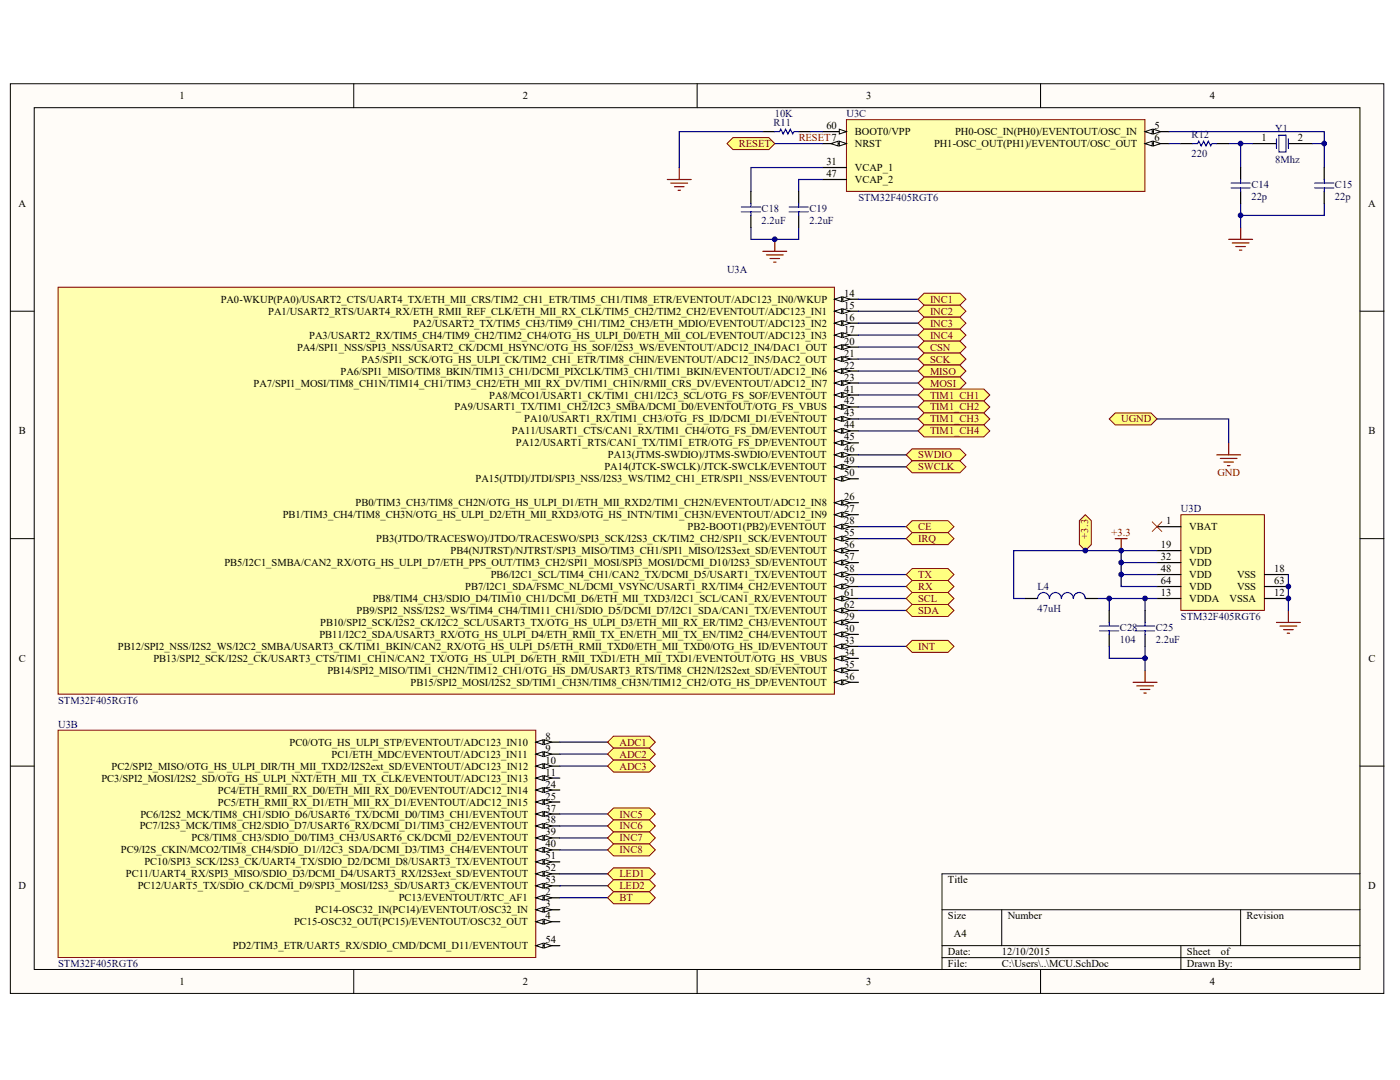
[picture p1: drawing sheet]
<svg xmlns="http://www.w3.org/2000/svg" width="279mm" height="215mm" viewBox="0 0 279 215" stroke-linecap="round" stroke-linejoin="round" font-family="sans-serif">
<g fill="#fffcf8" stroke="#000" stroke-width=".2">
<path d="M2.1 16.7h273.7v181.2h-273.7z"/>
<path d="M6.8 21.5h264.3v171.7h-264.3z"/>
</g>
<g fill="none" stroke="#000" stroke-width=".2">
<path d="M70.5 16.7v4.8M139 16.7v4.8M207.4 16.7v4.8M2.1 62h4.7M271.1 62h4.7M2.1 107.3h4.7M271.1 107.3h4.7M2.1 152.6h4.7M271.1 152.6h4.7M271.1 174.1h-83.3v19.1M70.5 193.2v4.8M139 193.2v4.8"/>
<path d="M187.8 181.3h83.3M187.8 188.4h83.3M187.8 190.8h83.3M199.7 181.3v7.1M207.4 193.2v4.8M235.4 188.4v4.8M247.3 181.3v7.1"/>
</g>
<path d="M168.7 23.8h59.5v14.3h-59.5z" fill="#ffffb0" stroke="#800000" stroke-width=".2"/>
<path d="M228.2 26.2h4.8" fill="none" stroke="#000" stroke-width=".24"/>
<g fill="#fffcf8" stroke="#000" stroke-width=".2">
<path d="M228.2 26.2l1.5-.4v.9z"/>
<path d="M229.9 25.8l1.4 .4-1.4 .5z"/>
</g>
<path d="M228.2 28.6h4.8" fill="none" stroke="#000" stroke-width=".24"/>
<g fill="#fffcf8" stroke="#000" stroke-width=".2">
<path d="M228.2 28.6l1.5-.5v1z"/>
<path d="M229.9 28.1l1.4 .5-1.4 .5z"/>
</g>
<path d="M164 26.2h4.7" fill="none" stroke="#000" stroke-width=".24"/>
<path d="M167.3 25.8l1.4 .4-1.4 .5z" fill="#fffcf8" stroke="#000" stroke-width=".2"/>
<path d="M164 28.6h4.7" fill="none" stroke="#000" stroke-width=".24"/>
<g fill="#fffcf8" stroke="#000" stroke-width=".2">
<path d="M167.3 28.1l1.4 .5-1.4 .5z"/>
<path d="M165.6 28.6l1.4-.5v1z"/>
</g>
<path d="M152.1 26.2h2.3M159.2 26.2h2.4M164 33.4h4.7M164 35.8h4.7M235.4 28.6h2.4M242.5 28.6h2.4M247.3 33.4v2.4M247.3 38.2v2.3M249.7 28.6h4.7M256.8 28.6h4.8M263.9 33.4v2.4M263.9 38.2v2.3" fill="none" stroke="#000" stroke-width=".24"/>
<g fill="none" stroke="#000080" stroke-width=".24">
<path d="M152.1 26.2h-16.7v7.2M154.4 28.6h9.6M161.6 26.2h2.4M164 33.4h-14.3v4.8M164 35.8h-4.8v2.4M233 26.2h30.9v7.2M233 28.6h2.4M244.9 28.6h4.8M247.3 28.6v4.8M261.6 28.6h2.3M149.7 45.3v2.4h9.5v-2.4M247.3 40.5v4.8"/>
<path d="M263.9 40.5v2.4h-16.6"/>
</g>
<g fill="none" stroke="#800000" stroke-width=".24">
<path d="M133 35.8h4.8M133.7 36.5h3.4M134.4 37.2h1.9M135.1 37.9h.5M135.4 33.4v2.4M152.1 50.1h4.7M152.8 50.8h3.3M153.5 51.5h1.9M154.2 52.2h.5M154.4 47.7v2.4M244.9 47.7h4.8M245.6 48.4h3.3"/>
<path d="M246.3 49.1h1.9M247 49.8h.5M247.3 45.3v2.4"/>
</g>
<g fill="none" stroke="#00f" stroke-width=".24">
<path d="M154.4 26.2h1l.2-.4 .5 .9 .5-.9 .5 .9 .4-.9 .5 .9 .2-.5h1M237.8 28.6h.9l.2-.5 .5 1 .5-1 .5 1 .5-1 .4 1 .3-.5h.9M245.4 37.4h3.8M245.4 36.5h3.8M247.3 35.8v.7M247.3 37.4v.8M254.4 27.7v1.9M254.9 26.9h1.4v3.4h-1.4zM256.8 27.7v1.9M262 37.4h3.9M262 36.5h3.9M263.9 35.8v.7"/>
<path d="M263.9 37.4v.8"/>
</g>
<path d="M235.4 102.6h16.6v19h-16.6z" fill="#ffffb0" stroke="#800000" stroke-width=".2"/>
<g fill="none" stroke="#000" stroke-width=".24">
<path d="M204.4 119.3h2.4M216.3 119.3h2.4M230.6 104.9h4.8M230.6 109.7h4.8M230.6 112.1h4.8M230.6 114.5h4.8M230.6 116.9h4.8M230.6 119.3h4.8M252 114.5h4.8M252 116.9h4.8M252 119.3h4.8M221.1 121.6v2.4"/>
<path d="M221.1 126.4v2.4"/>
</g>
<path d="M218.7 119.3h11.9M221.1 119.3v2.3M223.5 112.1h7.1M223.5 114.5h7.1M228.2 119.3v2.3M230.6 109.7h-28.6v9.6h2.4M256.8 114.5v7.1M221.1 128.8v2.4h7.1M228.2 128.8v4.8" fill="none" stroke="#000080" stroke-width=".24"/>
<path d="M222.3 107.3h2.4M223.5 107.3v2.4M225.9 136h4.7M226.6 136.7h3.3M227.3 137.4h1.9M228 138.1h.5M228.2 133.6v2.4M254.4 124h4.8M255.1 124.7h3.4M255.9 125.5h1.9M256.6 126.2h.4M256.8 121.6v2.4" fill="none" stroke="#800000" stroke-width=".24"/>
<path d="M211.5 119.3a1.19 1.19 0 0 0-1.1-1.2 1.19 1.19 0 0 0-1.2 1.2 1.18 1.18 0 0 0-1.2-1.2 1.18 1.18 0 0 0-1.2 1.2M213.9 119.3a1.18 1.18 0 0 0-1.2-1.2 1.18 1.18 0 0 0-1.1 1.2M216.3 119.3a1.18 1.18 0 0 0-1.2-1.2 1.18 1.18 0 0 0-1.1 1.2M219.2 124.7h3.8M219.2 125.7h3.8M221.1 124v.7M221.1 125.7v.7" fill="none" stroke="#00f" stroke-width=".24"/>
<path d="M229.7 104l1.9 1.9M231.6 104l-1.9 1.9" fill="none" stroke="#f00" stroke-width=".2"/>
<path d="M11.6 145.5h95.2v45.3h-95.2z" fill="#ffffb0" stroke="#800000" stroke-width=".2"/>
<path d="M106.8 147.9h4.8" fill="none" stroke="#000" stroke-width=".24"/>
<g fill="#fffcf8" stroke="#000" stroke-width=".2">
<path d="M106.8 147.9l1.4-.5v1z"/>
<path d="M108.5 147.4l1.4 .5-1.4 .5z"/>
</g>
<path d="M106.8 150.3h4.8" fill="none" stroke="#000" stroke-width=".24"/>
<g fill="#fffcf8" stroke="#000" stroke-width=".2">
<path d="M106.8 150.3l1.4-.5v.9z"/>
<path d="M108.5 149.8l1.4 .5-1.4 .4z"/>
</g>
<path d="M106.8 152.6h4.8" fill="none" stroke="#000" stroke-width=".24"/>
<g fill="#fffcf8" stroke="#000" stroke-width=".2">
<path d="M106.8 152.6l1.4-.4v.9z"/>
<path d="M108.5 152.2l1.4 .4-1.4 .5z"/>
</g>
<path d="M106.8 155h4.8" fill="none" stroke="#000" stroke-width=".24"/>
<g fill="#fffcf8" stroke="#000" stroke-width=".2">
<path d="M106.8 155l1.4-.4v.9z"/>
<path d="M108.5 154.6l1.4 .4-1.4 .5z"/>
</g>
<path d="M106.8 157.4h4.8" fill="none" stroke="#000" stroke-width=".24"/>
<g fill="#fffcf8" stroke="#000" stroke-width=".2">
<path d="M106.8 157.4l1.4-.5v1z"/>
<path d="M108.5 156.9l1.4 .5-1.4 .5z"/>
</g>
<path d="M106.8 159.8h4.8" fill="none" stroke="#000" stroke-width=".24"/>
<g fill="#fffcf8" stroke="#000" stroke-width=".2">
<path d="M106.8 159.8l1.4-.5v1z"/>
<path d="M108.5 159.3l1.4 .5-1.4 .5z"/>
</g>
<path d="M106.8 162.2h4.8" fill="none" stroke="#000" stroke-width=".24"/>
<g fill="#fffcf8" stroke="#000" stroke-width=".2">
<path d="M106.8 162.2l1.4-.5v1z"/>
<path d="M108.5 161.7l1.4 .5-1.4 .5z"/>
</g>
<path d="M106.8 164.6h4.8" fill="none" stroke="#000" stroke-width=".24"/>
<g fill="#fffcf8" stroke="#000" stroke-width=".2">
<path d="M106.8 164.6l1.4-.5v1z"/>
<path d="M108.5 164.1l1.4 .5-1.4 .5z"/>
</g>
<path d="M106.8 167h4.8" fill="none" stroke="#000" stroke-width=".24"/>
<g fill="#fffcf8" stroke="#000" stroke-width=".2">
<path d="M106.8 167l1.4-.5v.9z"/>
<path d="M108.5 166.5l1.4 .5-1.4 .4z"/>
</g>
<path d="M106.8 169.3h4.8" fill="none" stroke="#000" stroke-width=".24"/>
<g fill="#fffcf8" stroke="#000" stroke-width=".2">
<path d="M106.8 169.3l1.4-.4v.9z"/>
<path d="M108.5 168.9l1.4 .4-1.4 .5z"/>
</g>
<path d="M106.8 171.7h4.8" fill="none" stroke="#000" stroke-width=".24"/>
<g fill="#fffcf8" stroke="#000" stroke-width=".2">
<path d="M106.8 171.7l1.4-.4v.9z"/>
<path d="M108.5 171.3l1.4 .4-1.4 .5z"/>
</g>
<path d="M106.8 174.1h4.8" fill="none" stroke="#000" stroke-width=".24"/>
<g fill="#fffcf8" stroke="#000" stroke-width=".2">
<path d="M106.8 174.1l1.4-.5v1z"/>
<path d="M108.5 173.6l1.4 .5-1.4 .5z"/>
</g>
<path d="M106.8 176.5h4.8" fill="none" stroke="#000" stroke-width=".24"/>
<g fill="#fffcf8" stroke="#000" stroke-width=".2">
<path d="M106.8 176.5l1.4-.5v1z"/>
<path d="M108.5 176l1.4 .5-1.4 .5z"/>
</g>
<path d="M106.8 178.9h4.8" fill="none" stroke="#000" stroke-width=".24"/>
<g fill="#fffcf8" stroke="#000" stroke-width=".2">
<path d="M106.8 178.9l1.4-.5v1z"/>
<path d="M108.5 178.4l1.4 .5-1.4 .5z"/>
</g>
<path d="M106.8 181.3h4.8" fill="none" stroke="#000" stroke-width=".24"/>
<g fill="#fffcf8" stroke="#000" stroke-width=".2">
<path d="M106.8 181.3l1.4-.5v.9z"/>
<path d="M108.5 180.8l1.4 .5-1.4 .4z"/>
</g>
<path d="M106.8 183.7h4.8" fill="none" stroke="#000" stroke-width=".24"/>
<g fill="#fffcf8" stroke="#000" stroke-width=".2">
<path d="M106.8 183.7l1.4-.5v.9z"/>
<path d="M108.5 183.2l1.4 .5-1.4 .4z"/>
</g>
<path d="M106.8 188.4h4.8" fill="none" stroke="#000" stroke-width=".24"/>
<g fill="#fffcf8" stroke="#000" stroke-width=".2">
<path d="M106.8 188.4l1.4-.4v.9z"/>
<path d="M108.5 188l1.4 .4-1.4 .5z"/>
</g>
<path d="M111.6 147.9h9.5M111.6 150.3h9.5M111.6 152.6h9.5M111.6 162.2h9.5M111.6 164.6h9.5M111.6 167h9.5M111.6 169.3h9.5M111.6 174.1h9.5M111.6 176.5h9.5M111.6 178.9h9.5" fill="none" stroke="#000080" stroke-width=".24"/>
<path d="M11.6 57.2h154.7v81.1h-154.7z" fill="#ffffb0" stroke="#800000" stroke-width=".2"/>
<path d="M166.3 59.6h4.8" fill="none" stroke="#000" stroke-width=".24"/>
<g fill="#fffcf8" stroke="#000" stroke-width=".2">
<path d="M166.3 59.6l1.5-.5v1z"/>
<path d="M168 59.1l1.4 .5-1.4 .5z"/>
</g>
<path d="M166.3 62h4.8" fill="none" stroke="#000" stroke-width=".24"/>
<g fill="#fffcf8" stroke="#000" stroke-width=".2">
<path d="M166.3 62l1.5-.5v1z"/>
<path d="M168 61.5l1.4 .5-1.4 .5z"/>
</g>
<path d="M166.3 64.4h4.8" fill="none" stroke="#000" stroke-width=".24"/>
<g fill="#fffcf8" stroke="#000" stroke-width=".2">
<path d="M166.3 64.4l1.5-.5v1z"/>
<path d="M168 63.9l1.4 .5-1.4 .5z"/>
</g>
<path d="M166.3 66.8h4.8" fill="none" stroke="#000" stroke-width=".24"/>
<g fill="#fffcf8" stroke="#000" stroke-width=".2">
<path d="M166.3 66.8l1.5-.5v1z"/>
<path d="M168 66.3l1.4 .5-1.4 .5z"/>
</g>
<path d="M166.3 69.2h4.8" fill="none" stroke="#000" stroke-width=".24"/>
<g fill="#fffcf8" stroke="#000" stroke-width=".2">
<path d="M166.3 69.2l1.5-.5v.9z"/>
<path d="M168 68.7l1.4 .5-1.4 .4z"/>
</g>
<path d="M166.3 71.5h4.8" fill="none" stroke="#000" stroke-width=".24"/>
<g fill="#fffcf8" stroke="#000" stroke-width=".2">
<path d="M166.3 71.5l1.5-.4v.9z"/>
<path d="M168 71.1l1.4 .4-1.4 .5z"/>
</g>
<path d="M166.3 73.9h4.8" fill="none" stroke="#000" stroke-width=".24"/>
<g fill="#fffcf8" stroke="#000" stroke-width=".2">
<path d="M166.3 73.9l1.5-.4v.9z"/>
<path d="M168 73.5l1.4 .4-1.4 .5z"/>
</g>
<path d="M166.3 76.3h4.8" fill="none" stroke="#000" stroke-width=".24"/>
<g fill="#fffcf8" stroke="#000" stroke-width=".2">
<path d="M166.3 76.3l1.5-.5v1z"/>
<path d="M168 75.8l1.4 .5-1.4 .5z"/>
</g>
<path d="M166.3 78.7h4.8" fill="none" stroke="#000" stroke-width=".24"/>
<g fill="#fffcf8" stroke="#000" stroke-width=".2">
<path d="M166.3 78.7l1.5-.5v1z"/>
<path d="M168 78.2l1.4 .5-1.4 .5z"/>
</g>
<path d="M166.3 81.1h4.8" fill="none" stroke="#000" stroke-width=".24"/>
<g fill="#fffcf8" stroke="#000" stroke-width=".2">
<path d="M166.3 81.1l1.5-.5v1z"/>
<path d="M168 80.6l1.4 .5-1.4 .5z"/>
</g>
<path d="M166.3 83.5h4.8" fill="none" stroke="#000" stroke-width=".24"/>
<g fill="#fffcf8" stroke="#000" stroke-width=".2">
<path d="M166.3 83.5l1.5-.5v1z"/>
<path d="M168 83l1.4 .5-1.4 .5z"/>
</g>
<path d="M166.3 85.9h4.8" fill="none" stroke="#000" stroke-width=".24"/>
<g fill="#fffcf8" stroke="#000" stroke-width=".2">
<path d="M166.3 85.9l1.5-.5v.9z"/>
<path d="M168 85.4l1.4 .5-1.4 .4z"/>
</g>
<path d="M166.3 88.2h4.8" fill="none" stroke="#000" stroke-width=".24"/>
<g fill="#fffcf8" stroke="#000" stroke-width=".2">
<path d="M166.3 88.2l1.5-.4v.9z"/>
<path d="M168 87.8l1.4 .4-1.4 .5z"/>
</g>
<path d="M166.3 90.6h4.8" fill="none" stroke="#000" stroke-width=".24"/>
<g fill="#fffcf8" stroke="#000" stroke-width=".2">
<path d="M166.3 90.6l1.5-.4v.9z"/>
<path d="M168 90.2l1.4 .4-1.4 .5z"/>
</g>
<path d="M166.3 93h4.8" fill="none" stroke="#000" stroke-width=".24"/>
<g fill="#fffcf8" stroke="#000" stroke-width=".2">
<path d="M166.3 93l1.5-.5v1z"/>
<path d="M168 92.5l1.4 .5-1.4 .5z"/>
</g>
<path d="M166.3 95.4h4.8" fill="none" stroke="#000" stroke-width=".24"/>
<g fill="#fffcf8" stroke="#000" stroke-width=".2">
<path d="M166.3 95.4l1.5-.5v1z"/>
<path d="M168 94.9l1.4 .5-1.4 .5z"/>
</g>
<path d="M166.3 100.2h4.8" fill="none" stroke="#000" stroke-width=".24"/>
<g fill="#fffcf8" stroke="#000" stroke-width=".2">
<path d="M166.3 100.2l1.5-.5v.9z"/>
<path d="M168 99.7l1.4 .5-1.4 .4z"/>
</g>
<path d="M166.3 102.6h4.8" fill="none" stroke="#000" stroke-width=".24"/>
<g fill="#fffcf8" stroke="#000" stroke-width=".2">
<path d="M166.3 102.6l1.5-.5v.9z"/>
<path d="M168 102.1l1.4 .5-1.4 .4z"/>
</g>
<path d="M166.3 104.9h4.8" fill="none" stroke="#000" stroke-width=".24"/>
<g fill="#fffcf8" stroke="#000" stroke-width=".2">
<path d="M166.3 104.9l1.5-.4v.9z"/>
<path d="M168 104.5l1.4 .4-1.4 .5z"/>
</g>
<path d="M166.3 107.3h4.8" fill="none" stroke="#000" stroke-width=".24"/>
<g fill="#fffcf8" stroke="#000" stroke-width=".2">
<path d="M166.3 107.3l1.5-.4v.9z"/>
<path d="M168 106.9l1.4 .4-1.4 .5z"/>
</g>
<path d="M166.3 109.7h4.8" fill="none" stroke="#000" stroke-width=".24"/>
<g fill="#fffcf8" stroke="#000" stroke-width=".2">
<path d="M166.3 109.7l1.5-.5v1z"/>
<path d="M168 109.2l1.4 .5-1.4 .5z"/>
</g>
<path d="M166.3 112.1h4.8" fill="none" stroke="#000" stroke-width=".24"/>
<g fill="#fffcf8" stroke="#000" stroke-width=".2">
<path d="M166.3 112.1l1.5-.5v1z"/>
<path d="M168 111.6l1.4 .5-1.4 .5z"/>
</g>
<path d="M166.3 114.5h4.8" fill="none" stroke="#000" stroke-width=".24"/>
<g fill="#fffcf8" stroke="#000" stroke-width=".2">
<path d="M166.3 114.5l1.5-.5v1z"/>
<path d="M168 114l1.4 .5-1.4 .5z"/>
</g>
<path d="M166.3 116.9h4.8" fill="none" stroke="#000" stroke-width=".24"/>
<g fill="#fffcf8" stroke="#000" stroke-width=".2">
<path d="M166.3 116.9l1.5-.5v.9z"/>
<path d="M168 116.4l1.4 .5-1.4 .4z"/>
</g>
<path d="M166.3 119.3h4.8" fill="none" stroke="#000" stroke-width=".24"/>
<g fill="#fffcf8" stroke="#000" stroke-width=".2">
<path d="M166.3 119.3l1.5-.5v.9z"/>
<path d="M168 118.8l1.4 .5-1.4 .4z"/>
</g>
<path d="M166.3 121.6h4.8" fill="none" stroke="#000" stroke-width=".24"/>
<g fill="#fffcf8" stroke="#000" stroke-width=".2">
<path d="M166.3 121.6l1.5-.4v.9z"/>
<path d="M168 121.2l1.4 .4-1.4 .5z"/>
</g>
<path d="M166.3 124h4.8" fill="none" stroke="#000" stroke-width=".24"/>
<g fill="#fffcf8" stroke="#000" stroke-width=".2">
<path d="M166.3 124l1.5-.5v1z"/>
<path d="M168 123.5l1.4 .5-1.4 .5z"/>
</g>
<path d="M166.3 126.4h4.8" fill="none" stroke="#000" stroke-width=".24"/>
<g fill="#fffcf8" stroke="#000" stroke-width=".2">
<path d="M166.3 126.4l1.5-.5v1z"/>
<path d="M168 125.9l1.4 .5-1.4 .5z"/>
</g>
<path d="M166.3 128.8h4.8" fill="none" stroke="#000" stroke-width=".24"/>
<g fill="#fffcf8" stroke="#000" stroke-width=".2">
<path d="M166.3 128.8l1.5-.5v1z"/>
<path d="M168 128.3l1.4 .5-1.4 .5z"/>
</g>
<path d="M166.3 131.2h4.8" fill="none" stroke="#000" stroke-width=".24"/>
<g fill="#fffcf8" stroke="#000" stroke-width=".2">
<path d="M166.3 131.2l1.5-.5v1z"/>
<path d="M168 130.7l1.4 .5-1.4 .5z"/>
</g>
<path d="M166.3 133.6h4.8" fill="none" stroke="#000" stroke-width=".24"/>
<g fill="#fffcf8" stroke="#000" stroke-width=".2">
<path d="M166.3 133.6l1.5-.5v.9z"/>
<path d="M168 133.1l1.4 .5-1.4 .4z"/>
</g>
<path d="M166.3 136h4.8" fill="none" stroke="#000" stroke-width=".24"/>
<g fill="#fffcf8" stroke="#000" stroke-width=".2">
<path d="M166.3 136l1.5-.5v.9z"/>
<path d="M168 135.5l1.4 .5-1.4 .4z"/>
</g>
<g fill="none" stroke="#000080" stroke-width=".24">
<path d="M171.1 59.6h11.9M171.1 78.7h11.9M171.1 62h11.9M171.1 64.4h11.9M171.1 66.8h11.9M171.1 69.2h11.9M171.1 71.5h11.9M171.1 73.9h11.9M171.1 76.3h11.9M171.1 90.6h9.5M171.1 93h9.5M171.1 81.1h11.9"/>
<path d="M171.1 83.5h11.9M171.1 85.9h11.9M171.1 119.3h9.5M171.1 104.9h9.5M171.1 107.3h9.5M171.1 114.5h9.5M171.1 116.9h9.5M171.1 121.6h9.5M171.1 128.8h9.5"/>
</g>
<g fill="#ffff80" stroke="#800000" stroke-width=".2">
<path d="M122.3 146.7h7.1l1.2 1.2-1.2 1.2h-7.1l-1.2-1.2z" fill-rule="evenodd"/>
<path d="M122.3 149.1h7.1l1.2 1.2-1.2 1.2h-7.1l-1.2-1.2z" fill-rule="evenodd"/>
<path d="M122.3 151.5h7.1l1.2 1.1-1.2 1.2h-7.1l-1.2-1.2z" fill-rule="evenodd"/>
<path d="M184.2 58.4h7.1l1.2 1.2-1.2 1.2h-7.1l-1.2-1.2z" fill-rule="evenodd"/>
<path d="M184.2 60.8h7.1l1.2 1.2-1.2 1.2h-7.1l-1.2-1.2z" fill-rule="evenodd"/>
<path d="M184.2 63.2h7.1l1.2 1.2-1.2 1.2h-7.1l-1.2-1.2z" fill-rule="evenodd"/>
<path d="M184.2 65.6h7.1l1.2 1.2-1.2 1.2h-7.1l-1.2-1.2z" fill-rule="evenodd"/>
<path d="M122.3 161h7.1l1.2 1.2-1.2 1.2h-7.1l-1.2-1.2z" fill-rule="evenodd"/>
<path d="M122.3 163.4h7.1l1.2 1.2-1.2 1.2h-7.1l-1.2-1.2z" fill-rule="evenodd"/>
<path d="M122.3 165.8h7.1l1.2 1.2-1.2 1.2h-7.1l-1.2-1.2z" fill-rule="evenodd"/>
<path d="M122.3 168.2h7.1l1.2 1.1-1.2 1.2h-7.1l-1.2-1.2z" fill-rule="evenodd"/>
<path d="M122.3 172.9h7.1l1.2 1.2-1.2 1.2h-7.1l-1.2-1.2z" fill-rule="evenodd"/>
<path d="M122.3 175.3h7.1l1.2 1.2-1.2 1.2h-7.1l-1.2-1.2z" fill-rule="evenodd"/>
<path d="M122.3 177.7h7.1l1.2 1.2-1.2 1.2h-7.1l-1.2-1.2z" fill-rule="evenodd"/>
<path d="M184.2 77.5h11.9l1.2 1.2-1.2 1.2h-11.9l-1.2-1.2z" fill-rule="evenodd"/>
<path d="M184.2 79.9h11.9l1.2 1.2-1.2 1.2h-11.9l-1.2-1.2z" fill-rule="evenodd"/>
<path d="M184.2 82.3h11.9l1.2 1.2-1.2 1.2h-11.9l-1.2-1.2z" fill-rule="evenodd"/>
<path d="M184.2 84.7h11.9l1.2 1.2-1.2 1.2h-11.9l-1.2-1.2z" fill-rule="evenodd"/>
<path d="M184.2 68h7.1l1.2 1.2-1.2 1.2h-7.1l-1.2-1.2z" fill-rule="evenodd"/>
<path d="M184.2 70.4h7.1l1.2 1.1-1.2 1.2h-7.1l-1.2-1.2z" fill-rule="evenodd"/>
<path d="M184.2 72.7h7.1l1.2 1.2-1.2 1.2h-7.1l-1.2-1.2z" fill-rule="evenodd"/>
<path d="M184.2 75.1h7.1l1.2 1.2-1.2 1.2h-7.1l-1.2-1.2z" fill-rule="evenodd"/>
<path d="M181.8 89.4h9.5l1.2 1.2-1.2 1.2h-9.5l-1.2-1.2z" fill-rule="evenodd"/>
<path d="M181.8 91.8h9.5l1.2 1.2-1.2 1.2h-9.5l-1.2-1.2z" fill-rule="evenodd"/>
<path d="M181.8 103.7h7.2l1.1 1.2-1.1 1.2h-7.2l-1.2-1.2z" fill-rule="evenodd"/>
<path d="M181.8 106.1h7.2l1.1 1.2-1.1 1.2h-7.2l-1.2-1.2z" fill-rule="evenodd"/>
<path d="M181.8 113.3h7.2l1.1 1.2-1.1 1.2h-7.2l-1.2-1.2z" fill-rule="evenodd"/>
<path d="M181.8 115.7h7.2l1.1 1.2-1.1 1.2h-7.2l-1.2-1.2z" fill-rule="evenodd"/>
<path d="M181.8 118.1h7.2l1.1 1.2-1.1 1.1h-7.2l-1.2-1.1z" fill-rule="evenodd"/>
<path d="M181.8 120.4h7.2l1.1 1.2-1.1 1.2h-7.2l-1.2-1.2z" fill-rule="evenodd"/>
<path d="M181.8 127.6h7.2l1.1 1.2-1.1 1.2h-7.2l-1.2-1.2z" fill-rule="evenodd"/>
<path d="M146.1 27.4h7.1l1.2 1.2-1.2 1.2h-7.1l-1.2-1.2z" fill-rule="evenodd"/>
</g>
<path d="M223.5 109.7v7.2h7.1" fill="none" stroke="#000080" stroke-width=".24"/>
<path d="M216.3 102.6l1.2 1.1v4.8l-1.2 1.2-1.2-1.2v-4.8z" fill-rule="evenodd" fill="#ffff80" stroke="#800000" stroke-width=".2"/>
<path d="M149.7 38.2v2.3M159.2 38.2v2.3M149.7 42.9v2.4M159.2 42.9v2.4M228.2 121.6v2.4M228.2 126.4v2.4" fill="none" stroke="#000" stroke-width=".24"/>
<path d="M147.8 41.3h3.8M147.8 42.2h3.8M149.7 40.5v.8M149.7 42.2v.7M157.3 41.3h3.8M157.3 42.2h3.8M159.2 40.5v.8M159.2 42.2v.7M226.3 124.7h3.8M226.3 125.7h3.8M228.2 124v.7M228.2 125.7v.7" fill="none" stroke="#00f" stroke-width=".24"/>
<path d="M242.5 90.6h4.8M243.2 91.3h3.4M243.9 92.1h2M244.7 92.8h.4M244.9 88.2v2.4" fill="none" stroke="#800000" stroke-width=".24"/>
<path d="M230.6 83.5h14.3v4.7" fill="none" stroke="#000080" stroke-width=".24"/>
<path d="M222.3 82.3h7.1l1.2 1.2-1.2 1.2h-7.1l-1.2-1.2z" fill-rule="evenodd" fill="#ffff80" stroke="#800000" stroke-width=".2"/>
<g fill="#000080" stroke="#000080" stroke-width=".2">
<circle cx="154.4" cy="47.7" r=".46"/>
<circle cx="216.3" cy="109.7" r=".46"/>
<circle cx="221.1" cy="119.2" r=".46"/>
<circle cx="223.5" cy="114.5" r=".46"/>
<circle cx="223.5" cy="112.1" r=".46"/>
<circle cx="223.5" cy="109.7" r=".46"/>
<circle cx="228.2" cy="131.2" r=".46"/>
<circle cx="228.2" cy="119.2" r=".46"/>
<circle cx="247.3" cy="42.9" r=".46"/>
<circle cx="247.3" cy="28.6" r=".46"/>
<circle cx="256.8" cy="119.2" r=".46"/>
<circle cx="256.8" cy="116.9" r=".46"/>
<circle cx="263.9" cy="28.6" r=".46"/>
</g>
<g font-size="2.1">
<text x="35.8" y="19.8">1</text>
<text x="104.2" y="19.8">2</text>
<text x="172.7" y="19.8">3</text>
<text x="241.1" y="19.8">4</text>
<text x="164.7" y="25.7">60</text>
<text x="170.4" y="26.9">BOOT0/VPP</text>
<text x="170.4" y="29.3">NRST</text>
<text x="186.2" y="29.3">PH1-OSC_OUT(PH1)/EVENTOUT/OSC_OUT</text>
<text x="190.4" y="26.9">PH0-OSC_IN(PH0)/EVENTOUT/OSC_IN</text>
<text x="230.1" y="25.7">5</text>
<text x="230.1" y="28.1">6</text>
<text x="251.5" y="28.1">1</text>
<text x="258.7" y="28.1">2</text>
<text x="164.7" y="32.9">31</text>
<text x="164.7" y="35.3">47</text>
<text x="170.4" y="34.1">VCAP_1</text>
<text x="3.7" y="41.2">A</text>
<text x="170.4" y="36.5">VCAP_2</text>
<text x="272.7" y="41.2">A</text>
<text x="168.2" y="59.1">14</text>
<text x="44" y="60.3">PA0-WKUP(PA0)/USART2_CTS/UART4_TX/ETH_MII_CRS/TIM2_CH1_ETR/TIM5_CH1/TIM8_ETR/EVENTOUT/ADC123_IN0/WKUP</text>
<text x="53.5" y="62.7">PA1/USART2_RTS/UART4_RX/ETH_RMII_REF_CLK/ETH_MII_RX_CLK/TIM5_CH2/TIM2_CH2/EVENTOUT/ADC123_IN1</text>
<text x="82.3" y="65.1">PA2/USART2_TX/TIM5_CH3/TIM9_CH1/TIM2_CH3/ETH_MDIO/EVENTOUT/ADC123_IN2</text>
<text x="168.2" y="61.5">15</text>
<text x="168.2" y="63.9">16</text>
<text x="59.2" y="69.9">PA4/SPI1_NSS/SPI3_NSS/USART2_CK/DCMI_HSYNC/OTG_HS_SOF/I2S3_WS/EVENTOUT/ADC12_IN4/DAC1_OUT</text>
<text x="61.7" y="67.5">PA3/USART2_RX/TIM5_CH4/TIM9_CH2/TIM2_CH4/OTG_HS_ULPI_D0/ETH_MII_COL/EVENTOUT/ADC123_IN3</text>
<text x="168.2" y="66.3">17</text>
<text x="168.2" y="68.7">20</text>
<text x="168.2" y="71.1">21</text>
<text x="50.6" y="77">PA7/SPI1_MOSI/TIM8_CH1N/TIM14_CH1/TIM3_CH2/ETH_MII_RX_DV/TIM1_CH1N/RMII_CRS_DV/EVENTOUT/ADC12_IN7</text>
<text x="67.9" y="74.6">PA6/SPI1_MISO/TIM8_BKIN/TIM13_CH1/DCMI_PIXCLK/TIM3_CH1/TIM1_BKIN/EVENTOUT/ADC12_IN6</text>
<text x="72" y="72.2">PA5/SPI1_SCK/OTG_HS_ULPI_CK/TIM2_CH1_ETR/TIM8_CHIN/EVENTOUT/ADC12_IN5/DAC2_OUT</text>
<text x="168.2" y="73.4">22</text>
<text x="168.2" y="75.8">23</text>
<text x="90.6" y="81.8">PA9/USART1_TX/TIM1_CH2/I2C3_SMBA/DCMI_D0/EVENTOUT/OTG_FS_VBUS</text>
<text x="97.5" y="79.4">PA8/MCO1/USART1_CK/TIM1_CH1/I2C3_SCL/OTG_FS_SOF/EVENTOUT</text>
<text x="168.2" y="78.2">41</text>
<text x="168.2" y="80.6">42</text>
<text x="168.2" y="83">43</text>
<text x="3.8" y="86.5">B</text>
<text x="102" y="86.6">PA11/USART1_CTS/CAN1_RX/TIM1_CH4/OTG_FS_DM/EVENTOUT</text>
<text x="102.8" y="88.9">PA12/USART1_RTS/CAN1_TX/TIM1_ETR/OTG_FS_DP/EVENTOUT</text>
<text x="104.5" y="84.2">PA10/USART1_RX/TIM1_CH3/OTG_FS_ID/DCMI_D1/EVENTOUT</text>
<text x="168.2" y="85.4">44</text>
<text x="168.2" y="87.8">45</text>
<text x="272.8" y="86.5">B</text>
<text x="120.5" y="93.7">PA14(JTCK-SWCLK)/JTCK-SWCLK/EVENTOUT</text>
<text x="121.2" y="91.3">PA13(JTMS-SWDIO)/JTMS-SWDIO/EVENTOUT</text>
<text x="168.2" y="90.1">46</text>
<text x="168.2" y="92.5">49</text>
<text x="168.2" y="94.9">50</text>
<text x="70.9" y="100.9">PB0/TIM3_CH3/TIM8_CH2N/OTG_HS_ULPI_D1/ETH_MII_RXD2/TIM1_CH2N/EVENTOUT/ADC12_IN8</text>
<text x="94.8" y="96.1">PA15(JTDI)/JTDI/SPI3_NSS/I2S3_WS/TIM2_CH1_ETR/SPI1_NSS/EVENTOUT</text>
<text x="168.2" y="99.7">26</text>
<text x="56.4" y="103.3">PB1/TIM3_CH4/TIM8_CH3N/OTG_HS_ULPI_D2/ETH_MII_RXD3/OTG_HS_INTN/TIM1_CH3N/EVENTOUT/ADC12_IN9</text>
<text x="137.1" y="105.6">PB2-BOOT1(PB2)/EVENTOUT</text>
<text x="168.2" y="102.1">27</text>
<text x="168.2" y="104.5">28</text>
<text x="168.2" y="106.8">55</text>
<text x="232.4" y="104.5">1</text>
<text x="237" y="105.6">VBAT</text>
<text x="44.7" y="112.8">PB5/I2C1_SMBA/CAN2_RX/OTG_HS_ULPI_D7/ETH_PPS_OUT/TIM3_CH2/SPI1_MOSI/SPI3_MOSI/DCMI_D10/I2S3_SD/EVENTOUT</text>
<text x="75" y="108">PB3(JTDO/TRACESWO)/JTDO/TRACESWO/SPI3_SCK/I2S3_CK/TIM2_CH2/SPI1_SCK/EVENTOUT</text>
<text x="89.8" y="110.4">PB4(NJTRST)/NJTRST/SPI3_MISO/TIM3_CH1/SPI1_MISO/I2S3ext_SD/EVENTOUT</text>
<text x="168.2" y="109.2">56</text>
<text x="168.2" y="111.6">57</text>
<text x="168.2" y="114">58</text>
<text x="231.4" y="109.2">19</text>
<text x="231.4" y="111.6">32</text>
<text x="231.4" y="114">48</text>
<text x="237" y="110.4">VDD</text>
<text x="237" y="112.8">VDD</text>
<text x="253.9" y="114">18</text>
<text x="74.3" y="120">PB8/TIM4_CH3/SDIO_D4/TIM10_CH1/DCMI_D6/ETH_MII_TXD3/I2C1_SCL/CAN1_RX/EVENTOUT</text>
<text x="92.7" y="117.6">PB7/I2C1_SDA/FSMC_NL/DCMI_VSYNC/USART1_RX/TIM4_CH2/EVENTOUT</text>
<text x="97.8" y="115.2">PB6/I2C1_SCL/TIM4_CH1/CAN2_TX/DCMI_D5/USART1_TX/EVENTOUT</text>
<text x="168.2" y="116.4">59</text>
<text x="168.2" y="118.8">61</text>
<text x="231.4" y="116.4">64</text>
<text x="231.4" y="118.8">13</text>
<text x="237" y="115.2">VDD</text>
<text x="237" y="117.6">VDD</text>
<text x="237" y="120">VDDA</text>
<text x="245.1" y="120">VSSA</text>
<text x="246.6" y="115.2">VSS</text>
<text x="246.6" y="117.6">VSS</text>
<text x="253.9" y="116.4">63</text>
<text x="253.9" y="118.8">12</text>
<text x="63.8" y="124.7">PB10/SPI2_SCK/I2S2_CK/I2C2_SCL/USART3_TX/OTG_HS_ULPI_D3/ETH_MII_RX_ER/TIM2_CH3/EVENTOUT</text>
<text x="71.1" y="122.3">PB9/SPI2_NSS/I2S2_WS/TIM4_CH4/TIM11_CH1/SDIO_D5/DCMI_D7/I2C1_SDA/CAN1_TX/EVENTOUT</text>
<text x="168.2" y="121.1">62</text>
<text x="168.2" y="123.5">29</text>
<text x="168.2" y="125.9">30</text>
<text x="3.8" y="131.9">C</text>
<text x="23.5" y="129.5">PB12/SPI2_NSS/I2S2_WS/I2C2_SMBA/USART3_CK/TIM1_BKIN/CAN2_RX/OTG_HS_ULPI_D5/ETH_RMII_TXD0/ETH_MII_TXD0/OTG_HS_ID/EVENTOUT</text>
<text x="30.6" y="131.9">PB13/SPI2_SCK/I2S2_CK/USART3_CTS/TIM1_CH1N/CAN2_TX/OTG_HS_ULPI_D6/ETH_RMII_TXD1/ETH_MII_TXD1/EVENTOUT/OTG_HS_VBUS</text>
<text x="63.7" y="127.1">PB11/I2C2_SDA/USART3_RX/OTG_HS_ULPI_D4/ETH_RMII_TX_EN/ETH_MII_TX_EN/TIM2_CH4/EVENTOUT</text>
<text x="168.2" y="128.3">33</text>
<text x="168.2" y="130.7">34</text>
<text x="272.8" y="131.9">C</text>
<text x="65.3" y="134.3">PB14/SPI2_MISO/TIM1_CH2N/TIM12_CH1/OTG_HS_DM/USART3_RTS/TIM8_CH2N/I2S2ext_SD/EVENTOUT</text>
<text x="81.8" y="136.7">PB15/SPI2_MOSI/I2S2_SD/TIM1_CH3N/TIM8_CH3N/TIM12_CH2/OTG_HS_DP/EVENTOUT</text>
<text x="168.2" y="133.1">35</text>
<text x="168.2" y="135.5">36</text>
<text x="57.7" y="148.6">PC0/OTG_HS_ULPI_STP/EVENTOUT/ADC123_IN10</text>
<text x="108.7" y="147.4">8</text>
<text x="108.7" y="149.8">9</text>
<text x="20.2" y="155.7">PC3/SPI2_MOSI/I2S2_SD/OTG_HS_ULPI_NXT/ETH_MII_TX_CLK/EVENTOUT/ADC123_IN13</text>
<text x="22.3" y="153.3">PC2/SPI2_MISO/OTG_HS_ULPI_DIR/TH_MII_TXD2/I2S2ext_SD/EVENTOUT/ADC123_IN12</text>
<text x="66.1" y="151">PC1/ETH_MDC/EVENTOUT/ADC123_IN11</text>
<text x="108.7" y="152.2">10</text>
<text x="108.7" y="154.5">11</text>
<text x="43.4" y="158.1">PC4/ETH_RMII_RX_D0/ETH_MII_RX_D0/EVENTOUT/ADC12_IN14</text>
<text x="43.4" y="160.5">PC5/ETH_RMII_RX_D1/ETH_MII_RX_D1/EVENTOUT/ADC12_IN15</text>
<text x="108.7" y="156.9">24</text>
<text x="108.7" y="159.3">25</text>
<text x="108.7" y="161.7">37</text>
<text x="27.9" y="165.3">PC7/I2S3_MCK/TIM8_CH2/SDIO_D7/USART6_RX/DCMI_D1/TIM3_CH2/EVENTOUT</text>
<text x="28" y="162.9">PC6/I2S2_MCK/TIM8_CH1/SDIO_D6/USART6_TX/DCMI_D0/TIM3_CH1/EVENTOUT</text>
<text x="38.2" y="167.7">PC8/TIM8_CH3/SDIO_D0/TIM3_CH3/USART6_CK/DCMI_D2/EVENTOUT</text>
<text x="108.7" y="164.1">38</text>
<text x="108.7" y="166.5">39</text>
<text x="24.1" y="170">PC9/I2S_CKIN/MCO2/TIM8_CH4/SDIO_D1//I2C3_SDA/DCMI_D3/TIM3_CH4/EVENTOUT</text>
<text x="28.8" y="172.4">PC10/SPI3_SCK/I2S3_CK/UART4_TX/SDIO_D2/DCMI_D8/USART3_TX/EVENTOUT</text>
<text x="108.7" y="168.9">40</text>
<text x="108.7" y="171.2">51</text>
<text x="108.7" y="173.6">52</text>
<text x="3.7" y="177.2">D</text>
<text x="25.1" y="174.8">PC11/UART4_RX/SPI3_MISO/SDIO_D3/DCMI_D4/USART3_RX/I2S3ext_SD/EVENTOUT</text>
<text x="27.4" y="177.2">PC12/UART5_TX/SDIO_CK/DCMI_D9/SPI3_MOSI/I2S3_SD/USART3_CK/EVENTOUT</text>
<text x="79.5" y="179.6">PC13/EVENTOUT/RTC_AF1</text>
<text x="108.7" y="176">53</text>
<text x="108.7" y="178.4">2</text>
<text x="189" y="176">Title</text>
<text x="272.7" y="177.2">D</text>
<text x="58.6" y="184.4">PC15-OSC32_OUT(PC15)/EVENTOUT/OSC32_OUT</text>
<text x="62.8" y="182">PC14-OSC32_IN(PC14)/EVENTOUT/OSC32_IN</text>
<text x="108.7" y="180.8">3</text>
<text x="108.7" y="183.2">4</text>
<text x="189" y="183.1">Size</text>
<text x="200.9" y="183.1">Number</text>
<text x="248.5" y="183.1">Revision</text>
<text x="46.4" y="189.1">PD2/TIM3_ETR/UART5_RX/SDIO_CMD/DCMI_D11/EVENTOUT</text>
<text x="108.7" y="187.9">54</text>
<text x="189" y="190.3">Date:</text>
<text x="190.1" y="186.7">A4</text>
<text x="199.7" y="190.3">12/10/2015</text>
<text x="236.6" y="190.3">Sheet</text>
<text x="243.3" y="190.3">of</text>
<text x="35.8" y="196.3">1</text>
<text x="104.2" y="196.3">2</text>
<text x="172.7" y="196.3">3</text>
<text x="189" y="192.7">File:</text>
<text x="199.7" y="192.7">C:\Users\..\MCU.SchDoc</text>
<text x="236.6" y="192.7">Drawn By:</text>
<text x="241.1" y="196.3">4</text>
</g>
<g font-size="2.1" fill="#000080">
<text x="154.4" y="23.4">10K</text>
<text x="168.7" y="23.4">U3C</text>
<text x="154.2" y="25">R11</text>
<text x="237.5" y="27.4">R12</text>
<text x="254.2" y="26.2">Y1</text>
<text x="237.5" y="31.2">220</text>
<text x="254.2" y="32.4">8Mhz</text>
<text x="171.1" y="40">STM32F405RGT6</text>
<text x="249.4" y="37.4">C14</text>
<text x="249.4" y="39.8">22p</text>
<text x="266.1" y="37.4">C15</text>
<text x="266.1" y="39.8">22p</text>
<text x="151.8" y="42.2">C18</text>
<text x="151.8" y="44.6">2.2uF</text>
<text x="161.3" y="42.2">C19</text>
<text x="161.3" y="44.6">2.2uF</text>
<text x="144.9" y="54.4">U3A</text>
<text x="235.4" y="102.1">U3D</text>
<text x="206.8" y="117.6">L4</text>
<text x="206.8" y="121.9">47uH</text>
<text x="223.2" y="125.7">C28</text>
<text x="230.4" y="125.7">C25</text>
<text x="235.4" y="123.5">STM32F405RGT6</text>
<text x="223.2" y="128.1">104</text>
<text x="230.4" y="128.1">2.2uF</text>
<text x="11.6" y="140.2">STM32F405RGT6</text>
<text x="11.6" y="145">U3B</text>
<text x="11.6" y="192.7">STM32F405RGT6</text>
</g>
<g font-size="2.1" fill="#800000">
<text x="147.3" y="29.3">RESET</text>
<text x="159.2" y="28.1">RESET7</text>
<text x="185.4" y="60.3">INC1</text>
<text x="185.4" y="62.7">INC2</text>
<text x="185.4" y="65.1">INC3</text>
<text x="185.4" y="67.5">INC4</text>
<text x="185.4" y="69.9">CSN</text>
<text x="185.4" y="72.2">SCK</text>
<text x="185.4" y="74.6">MISO</text>
<text x="185.4" y="77">MOSI</text>
<text x="185.4" y="79.4">TIM1_CH1</text>
<text x="185.4" y="81.8">TIM1_CH2</text>
<text x="185.4" y="84.2">TIM1_CH3</text>
<text x="185.4" y="86.6">TIM1_CH4</text>
<text x="223.5" y="84.2">UGND</text>
<text x="183" y="91.3">SWDIO</text>
<text x="183" y="93.7">SWCLK</text>
<text x="242.7" y="94.9">GND</text>
<text x="183" y="105.6">CE</text>
<text x="216.9" y="107.3" transform="rotate(-90 216.9 107.3)">+3.3</text>
<text x="221.6" y="106.8">+3.3</text>
<text x="183" y="108">IRQ</text>
<text x="183" y="115.2">TX</text>
<text x="183" y="117.6">RX</text>
<text x="183" y="120">SCL</text>
<text x="183" y="122.3">SDA</text>
<text x="183" y="129.5">INT</text>
<text x="123.5" y="148.6">ADC1</text>
<text x="123.5" y="151">ADC2</text>
<text x="123.5" y="153.3">ADC3</text>
<text x="123.5" y="162.9">INC5</text>
<text x="123.5" y="165.3">INC6</text>
<text x="123.5" y="167.7">INC7</text>
<text x="123.5" y="170">INC8</text>
<text x="123.5" y="174.8">LED1</text>
<text x="123.5" y="177.2">LED2</text>
<text x="123.5" y="179.6">BT</text>
</g>
</svg>
